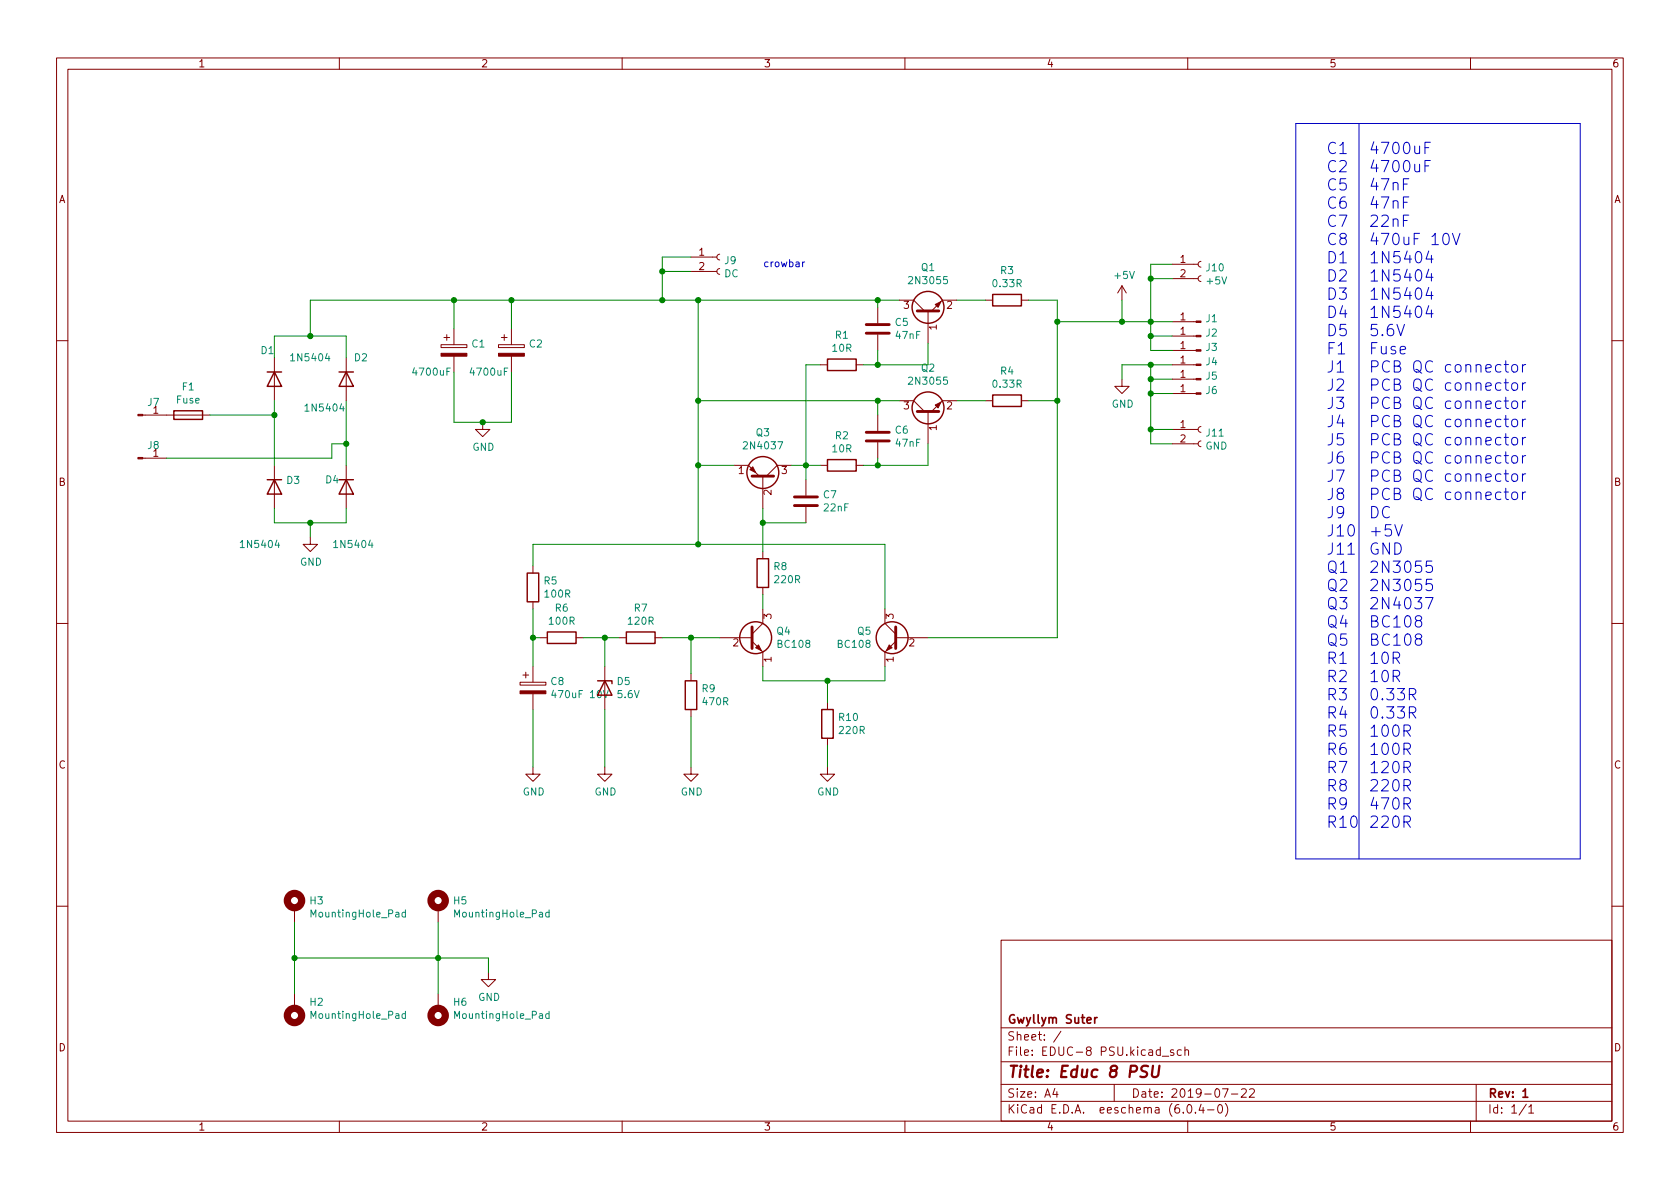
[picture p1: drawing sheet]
<svg xmlns="http://www.w3.org/2000/svg" width="297mm" height="210mm" viewBox="0 0 297 210" stroke-linecap="round" stroke-linejoin="round" font-family="sans-serif">
<g fill="none" stroke="#840000" stroke-width=".18">
<path d="M10 10.2h277v190.1h-277zM12 12.2h273v186.1h-273zM60 10.2v2M110 10.2v2M160 10.2v2M210 10.2v2M260 10.2v2M78.5 59.7h1M79 59.2v1M80.3 58.2v2.8M88.6 59.7h1.1M89.2 59.2v1"/>
<path d="M90.4 58.2v2.8M122.2 48h4.5M122.2 45.5h4.5M127.3 47.5l-.4 .1-.2 .4 .2 .4 .4 .1M127.3 45l-.4 .1-.2 .4 .2 .3 .4 .2M155.2 54.4v2.7M155.2 59.2v2.8M159 53.1h2.5l1.9 1.9M164.1 55v5.7M169.2 53.1h-2.6l-1.9 1.9M174.2 53.1h1.3M180.6 53.1h1.3"/>
<path d="M198.4 50.5l-.8 1.3M198.4 50.5v2.6M198.4 50.5l.7 1.3M207.3 59.4h4.2M207.3 56.9h4.2M207.3 49.3h4.5M207.3 46.7h4.5M212.3 48.8l-.3 .1-.2 .4 .2 .3 .3 .2M212.3 46.2l-.3 .2-.2 .3 .2 .4 .3 .1M10 60.2h2M25.2 73.4h11.9M48.5 63.2v7.7"/>
<path d="M61.2 63.2v7.7M78 61h4.5v.5h-4.5zM80.3 63v2.8M85.3 74.7v1.2h1.3l-1.3 1.3-1.2-1.3h1.2M88.1 61h4.6v.5h-4.6zM90.4 63v2.8M145 64.5h1.3M151.4 64.5h1.3M155.2 73.4v2.8M155.2 78.2v2.8M159 70.9h2.5l1.9 1.9M164.1 72.8v5.7"/>
<path d="M169.2 70.9h-2.6l-1.9 1.9M174.2 70.9h1.3M180.6 70.9h1.3M198.4 67.1v1.2h1.2l-1.2 1.3-1.3-1.3h1.3M207.3 64.5h4.2M207.3 62h4.2M207.3 67.1h4.2M207.3 78.5h4.5M207.3 75.9h4.5M207.3 69.6h4.2M212.3 78l-.3 .1-.2 .4 .2 .3 .3 .2M212.3 75.4l-.3 .2-.2 .3 .2 .4 .3 .1"/>
<path d="M285 60.2h2M25.2 81h4.3M48.5 82.3v7.6M54.9 95v1.3h1.2l-1.2 1.2-1.3-1.2h1.3M61.2 82.3v7.6M129.8 82.3h2.5l1.9 1.9M134.9 84.2v5.7M134.9 97.5v1.3M140 82.3h-2.6l-1.9 1.9M142.5 84.8v2.8M142.5 89.7v2.8M145 82.3h1.3"/>
<path d="M151.4 82.3h1.3M10 110.2h2M92.5 119.4h1M93 118.9v1M94.2 100.1v1.2M94.2 106.4v1.3M94.2 117.9v2.7M95.5 112.8h1.3M101.9 112.8h1.2M106.9 117.9v7.6M109.5 112.8h1.2M115.8 112.8h1.3"/>
<path d="M122.2 119.1v1.3M127.3 112.8h5.7M133 113.4l1.9 1.9v2.6M134.9 103.9v1.3M134.9 107.7v2.5l-1.9 1.9M156.5 107.7v2.5l1.9 1.9M158.4 113.4l-1.9 1.9v2.6M158.4 112.8h5.7M285 110.2h2M91.9 120.6h4.6v.6h-4.6zM94.2 135.6v1.3h1.3l-1.3 1.3-1.2-1.3h1.2M94.2 122.7v2.8"/>
<path d="M106.9 135.6v1.3h1.3l-1.3 1.3-1.2-1.3h1.2M122.2 135.6v1.3h1.2l-1.2 1.3-1.3-1.3h1.3M122.2 125.5v1.2M146.3 135.6v1.3h1.3l-1.3 1.3-1.3-1.3h1.3M146.3 124.2v1.3M146.3 130.6v1.2M10 160.2h2M52.1 160.5v2.6M52.1 175.8v2.5M77.5 160.5v2.6M77.5 175.8v2.5M86.4 172v1.2h1.2l-1.2 1.3-1.3-1.3h1.3"/>
<path d="M177 166.3h108v32h-108zM285 160.2h2M60 198.3v2M110 198.3v2M160 198.3v2M177 194.8h108M177 191.8h108M177 187.8h108M177 181.8h108M186.5 192.5l-.4 1h1M186.9 193v1M187.6 182.4l-1.3 1.9"/>
<path d="M197 191.8v3M205.5 186.8h1.1M207.5 185.7l-.4-.1-.2 .2 .1 .3 .5 .1v.4h-.6M208.9 185.7l-.5-.1-.3 .3v.4l.2 .3h.6M209.5 185.8l.2-.2 .4 .1v.9M209.5 185.1v1.5M210 198.3v2M210.1 195.4l.1-.1a.81 .81 0 0 1 .6 .7 .81 .81 0 0 1-.3 .8h-.1a.81 .81 0 0 1-.6-.6 .81 .81 0 0 1 .3-.8zM211.4 196.7v.1M212.4 195.3l-.4 1h.9M212.7 195.8v1M213.5 196.3h1.1"/>
<path d="M215.5 195.4l.1-.1a.81 .81 0 0 1 .6 .7 .81 .81 0 0 1-.3 .8h-.1a.81 .81 0 0 1-.6-.6 .81 .81 0 0 1 .3-.8zM216.1 192.5h1l-.6 1.5M216.6 195.1a1.72 1.72 0 0 1 0 2.3M217.7 193.5h1.2M219.5 192.7l.6-.2 .2 .2 .1 .3-1 1h1M220.9 192.7l.6-.2 .2 .2 .1 .3-.9 1h.9M260 198.3v2M261 191.8v6.5M269.9 195.3l-1.3 1.9M270.3 195.8l.4-.5v1.5M270.3 196.8h.9"/>
</g>
<path d="M193.6 179.9v1M194 179.9l-.3 .1-.1 .2M269.3 193l.4-.5v1.5M269.3 194h.8" fill="none" stroke="#840000" stroke-width=".3"/>
<path d="M203 188.6a.85 .85 0 0 0-1.1 .1 .45 .45 0 0 0 .2 .7l.4 .1a.49 .49 0 0 1 .3 .5 .49 .49 0 0 1-.4 .5l-.8-.1M203.9 188.5l-.2 1.6 .1 .3a.66 .66 0 0 0 1-.3l.2-1.6" fill="none" stroke="#840000" stroke-width=".4"/>
<g fill="none" stroke="#840000" stroke-width=".25">
<path d="M175.5 52.1h5.1v2h-5.1zM30.7 72.6h5.1v1.6h-5.1zM47.2 65.8h2.6M48.5 65.8l1.3 2.5h-2.6zM59.9 65.8h2.6M61.2 65.8l1.3 2.5h-2.6zM146.3 63.5h5.1v2h-5.1zM175.5 69.8h5.1v2.1h-5.1zM47.2 84.8h2.6M48.5 84.8l1.3 2.6h-2.6zM59.9 84.8h2.6M61.2 84.8l1.3 2.6h-2.6z"/>
<path d="M133.9 98.8h2v5.1h-2zM146.3 81.3h5.1v2h-5.1zM93.2 101.3h2v5.1h-2zM96.8 111.8h5.1v2h-5.1zM110.7 111.8h5.1v2h-5.1zM105.7 120.4h2.5v.5M106.9 120.4l1.3 2.5h-2.5zM121.2 120.4h2v5.1h-2zM145.3 125.5h2v5.1h-2z"/>
<circle cx="164.1" cy="54.3" r="2.82"/>
<circle cx="164.1" cy="72.1" r="2.82"/>
<circle cx="134.9" cy="83.6" r="2.82"/>
<circle cx="133.6" cy="112.8" r="2.82"/>
<circle cx="157.7" cy="112.8" r="2.82"/>
</g>
<g fill="#840000" stroke="#840000" stroke-width=".18">
<path d="M211.5 64.4h.8v.2h-.8z"/>
<path d="M211.5 61.8h.8v.3h-.8z"/>
<path d="M211.5 59.3h.8v.3h-.8z"/>
<path d="M91.9 122.2h4.6v.5h-4.6z"/>
<path d="M88.1 62.5h4.6v.5h-4.6z"/>
<path d="M78 62.5h4.5v.5h-4.5z"/>
<path d="M165.4 53.8l1-.5-.5 1.1z"/>
<path d="M165.4 71.6l1-.5-.5 1z"/>
<path d="M157.2 114l.5 .5-1 .6z"/>
<path d="M24.4 80.9h.8v.2h-.8z"/>
<path d="M24.4 73.3h.8v.2h-.8z"/>
<path d="M211.5 66.9h.8v.3h-.8z"/>
<path d="M133.6 114.5l.5-.5 .5 1.1z"/>
<path d="M132.6 83.1l.5-.6 .5 1.1z"/>
<path d="M211.5 69.5h.8v.2h-.8z"/>
<path d="M211.5 56.8h.8v.2h-.8z"/>
</g>
<g fill="none" stroke="#840000" stroke-width="1.3">
<circle cx="52.1" cy="159.3" r="1.27"/>
<circle cx="77.5" cy="159.3" r="1.27"/>
<circle cx="52.1" cy="179.6" r="1.27"/>
<circle cx="77.5" cy="179.6" r="1.27"/>
</g>
<path d="M106.7 122.1l.4 1.3 .4-1.3M71.7 179.3l-.4-.1-.2 .3 .1 .5h.5M71.7 161.4l-.4-.1-.2 .3 .1 .5h.5M71.7 160.9v1.3M71.7 178.8v1.3M97.1 179.3l-.4-.1-.2 .3 .1 .5h.5M97.1 161.4l-.4-.1-.2 .3 .1 .5h.5M97.1 160.9v1.3M97.1 178.8v1.3" fill="none" stroke="#008484" stroke-width=".18"/>
<path d="M153.2 58.9h4M153.2 57.4h4M162.2 55h3.8M153.2 78h4M153.2 76.4h4M162.2 72.8h3.8M133 84.2h3.8M140.5 89.4h4M140.5 87.9h4M133 110.9v3.8M158.4 110.9v3.8" fill="none" stroke="#840000" stroke-width=".51"/>
<g fill="none" stroke="#0000c2" stroke-width=".18">
<path d="M229.1 21.8h50.3v130.1h-50.3zM240.3 21.8v130.1M246.3 32.5a.5 .5 0 0 1 .9 .1v1M246.3 35.7a.5 .5 0 0 1 .9 .1v1M246.3 38.9a.5 .5 0 0 1 .9 .1v1M246.3 32.3v1.3M246.3 35.5v1.3M246.3 38.7v1.3M248.1 32.6h.7M248.1 35.8h.7M248.1 39h.7M248.3 25.4a.48 .48 0 0 1 .5-.2 .48 .48 0 0 1 .4 .3 1.03 1.03 0 0 1-.6 1.7 1.22 1.22 0 0 1-.3-1.8z"/>
<path d="M248.3 28.6a.48 .48 0 0 1 .5-.2 .48 .48 0 0 1 .4 .4 1.03 1.03 0 0 1-.6 1.6 1.22 1.22 0 0 1-.3-1.8zM249.1 31.6h-1v2M249.1 34.8h-1v2M249.1 38h-1v2M250.1 25.8l.1 1.3a.54 .54 0 0 0 .8-.1M250.1 29l.1 1.3a.54 .54 0 0 0 .8-.1M251 25.8v1.4M251 29v1.4M251.9 26.1h.7M251.9 29.3h.7M252.9 25.2h-1v2M252.9 28.4h-1v2"/>
<path d="M141.9 46.3v.9M142.3 46.3l-.4 .3M246.2 57.4a.79 .79 0 0 0-.9 .8v.8l.2 .3 .5 .1 .3-.2 .1-.7-.2-.3-.5-.1-.4 .4M247 57.4l.7 2 .6-2M248.8 44.4l-.5 1.4h1.3M248.8 47.6l-.5 1.4h1.3M248.8 50.8l-.5 1.5h1.3M248.8 54l-.5 1.5h1.3M250.4 44.7a.48 .48 0 0 1 .5-.2 .48 .48 0 0 1 .4 .4 1.03 1.03 0 0 1-.6 1.6 1.22 1.22 0 0 1-.3-1.8zM250.4 47.9a.48 .48 0 0 1 .5-.2 .48 .48 0 0 1 .4 .4 1.03 1.03 0 0 1-.6 1.6 1.22 1.22 0 0 1-.3-1.8zM250.4 51.1a.48 .48 0 0 1 .5-.2 .48 .48 0 0 1 .4 .4 1.03 1.03 0 0 1-.6 1.6 1.22 1.22 0 0 1-.3-1.8zM250.4 54.3a.48 .48 0 0 1 .5-.2 .48 .48 0 0 1 .4 .4 1.03 1.03 0 0 1-.6 1.6 1.22 1.22 0 0 1-.3-1.8z"/>
<path d="M252.6 44.4l-.5 1.4h1.3M252.6 47.6l-.5 1.4h1.3M252.6 50.8l-.5 1.5h1.3M252.6 54l-.5 1.5h1.3M253.1 45.1v1.4M253.1 48.4v1.3M253.1 51.6v1.3M253.1 54.8v1.3M253.2 41.8l.6-.5v2M253.2 43.3h1.1M255.4 41.4a.47 .47 0 0 1 .7 .2 1.03 1.03 0 0 1-.5 1.7 1.33 1.33 0 0 1-.2-1.9zM256.8 41.3l.7 2 .6-2"/>
<path d="M246.7 61.3l-.5-.1-.3 .3 .1 .3 .7 .2 .1 .2-.1 .3-.2 .1-.6-.1M247.6 61.9l.9-.2-.1-.4-.5-.1-.3 .3 .1 1 .2 .1 .5-.1M262.7 65.1l1-.2-.1-.3-.6-.1-.3 .3 .1 .9 .2 .1 .6-.1M262.7 68.4l1-.2-.1-.4-.6-.1-.3 .3 .1 .9 .2 .1 .6-.1M262.7 71.6l1-.2-.1-.4-.6-.1-.3 .3 .1 .9 .2 .1 .6-.1M262.7 74.8l1-.2-.1-.4-.6-.1-.3 .3 .1 1 .2 .1 .6-.1M262.7 78l1-.2-.1-.4-.6-.1-.3 .3 .1 1 .2 .1 .6-.1M265.4 64.6l-.6-.1-.4 .3v.6l.2 .3 .2 .1 .6-.1M265.4 67.8l-.6-.1-.4 .4v.5l.2 .3 .2 .1 .6-.1M265.4 71l-.6-.1-.4 .4v.6l.2 .2 .2 .1 .6-.1M265.4 74.2l-.6-.1-.4 .4v.6l.2 .3 .2 .1 .6-.1M265.4 77.4l-.6-.1-.4 .4v.6l.2 .3 .2 .1 .6-.1"/>
<path d="M265.9 64.5h.8M265.9 67.7h.8M265.9 70.9h.8M265.9 74.1h.8M265.9 77.3h.8M266.2 63.8v1.7l.1 .2 .4 .1M266.2 67v1.7l.1 .2 .4 .1M266.2 70.2v1.8l.1 .1 .4 .1M266.2 73.5v1.7l.1 .2 .4 .1M266.2 76.7v1.7l.1 .2 .4 .1M266.2 79.9v1.7l.1 .2 .4 .1M267.5 64.6a.54 .54 0 0 1 .8 .2v.6a.54 .54 0 0 1-.5 .4 .54 .54 0 0 1-.5-.4v-.6z"/>
<path d="M267.5 67.8a.54 .54 0 0 1 .8 .3v.5a.54 .54 0 0 1-.5 .4 .54 .54 0 0 1-.5-.4v-.5zM267.5 71a.54 .54 0 0 1 .8 .3v.6a.54 .54 0 0 1-.5 .4 .54 .54 0 0 1-.5-.4v-.6zM267.5 74.2a.54 .54 0 0 1 .8 .3v.6a.54 .54 0 0 1-.5 .4 .54 .54 0 0 1-.5-.4v-.6zM267.5 77.4a.54 .54 0 0 1 .8 .3v.6a.54 .54 0 0 1-.5 .4 .54 .54 0 0 1-.5-.4v-.6zM269.2 64.5v1.3M269.2 67.7v1.3M269.2 70.9v1.3M269.2 74.1v1.4M269.2 77.3v1.4M269.8 64.5a.51 .51 0 0 0-.6 .3M269.8 67.7a.51 .51 0 0 0-.6 .4M269.8 70.9a.51 .51 0 0 0-.6 .4"/>
<path d="M269.8 74.1a.51 .51 0 0 0-.6 .4M269.8 77.3a.51 .51 0 0 0-.6 .4M235.6 89.6v1.4a.64 .64 0 0 1-.8 .6M237.6 90.4l-.4 .4h-.4l-.4-.4v-.5l.2-.2 .6-.1 .3 .2a1.32 1.32 0 0 1-.5 1.8h-.4M242.5 89.6a1.05 1.05 0 0 1 1.2 .6 1.05 1.05 0 0 1-.4 1.3l-.8 .1zM245.7 89.8a.8 .8 0 0 0-1-.1 .8 .8 0 0 0-.3 1 .75 .75 0 0 0 .4 .8 .75 .75 0 0 0 .9-.1M245.9 92.8h-.9l-.1 .9 .3-.2 .7 .1 .1 .3-.1 .7-.2 .2h-.5l-.3-.2M246.6 92.8l.7 2 .6-2M246.6 96a1.05 1.05 0 0 1 1.1 .7 1.05 1.05 0 0 1-.3 1.2l-.8 .1zM251.3 99.2h-1l-.1 1 .3-.2 .7 .1 .2 .3-.1 .6-.3 .2h-.5l-.3-.2M253.2 99.2h-1l-.1 1 .3-.2 .7 .1 .2 .3-.1 .6-.3 .2h-.5l-.3-.2M262.7 81.2l1-.2-.1-.3-.6-.1-.3 .3 .1 .9 .2 .1 .6-.1"/>
<path d="M262.7 84.5l1-.2-.1-.4-.6-.1-.3 .3 .1 .9 .2 .1 .6-.1M262.7 87.7l1-.2-.1-.4-.6-.1-.3 .3 .1 .9 .2 .1 .6-.1M265.4 80.7l-.6-.1-.4 .3v.6l.2 .3 .2 .1 .6-.1M265.4 83.9l-.6-.1-.4 .4v.5l.2 .3 .2 .1 .6-.1M265.4 87.1l-.6-.1-.4 .4v.6l.2 .2 .2 .1 .6-.1M265.9 80.6h.8M265.9 83.8h.8M265.9 87h.8M266.2 83.1v1.7l.1 .2 .4 .1M266.2 86.3v1.8l.1 .1 .4 .1M267.5 80.7a.54 .54 0 0 1 .8 .2v.6a.54 .54 0 0 1-.5 .4 .54 .54 0 0 1-.5-.4v-.6zM267.5 83.9a.54 .54 0 0 1 .8 .3v.5a.54 .54 0 0 1-.5 .4 .54 .54 0 0 1-.5-.4v-.5z"/>
<path d="M267.5 87.1a.54 .54 0 0 1 .8 .3v.6a.54 .54 0 0 1-.5 .4 .54 .54 0 0 1-.5-.4v-.6zM269.2 80.6v1.3M269.2 83.8v1.3M269.2 87v1.3M269.8 80.6a.51 .51 0 0 0-.6 .3M269.8 83.8a.51 .51 0 0 0-.6 .4M269.8 87a.51 .51 0 0 0-.6 .4M244.5 115.5a.48 .48 0 0 1 .5-.2 .48 .48 0 0 1 .4 .4 1.03 1.03 0 0 1-.6 1.6 1.22 1.22 0 0 1-.3-1.8zM244.5 118.7a.48 .48 0 0 1 .5-.2 .48 .48 0 0 1 .4 .4 1.03 1.03 0 0 1-.6 1.6 1.22 1.22 0 0 1-.3-1.8zM246.3 116.4h.8a.54 .54 0 0 0 .4-.6 .54 .54 0 0 0-.4-.5h-.8v2M246.3 119.6h.8a.54 .54 0 0 0 .4-.5 .54 .54 0 0 0-.4-.6h-.8v2M246.8 116.4l.7 .9"/>
<path d="M246.8 119.6l.7 .9M248.5 109.1a.48 .48 0 0 1 .5-.2 .48 .48 0 0 1 .4 .4 1.03 1.03 0 0 1-.6 1.6 1.22 1.22 0 0 1-.3-1.8zM248.5 112.3a.48 .48 0 0 1 .5-.2 .48 .48 0 0 1 .4 .4 1.03 1.03 0 0 1-.6 1.6 1.22 1.22 0 0 1-.3-1.8zM250.1 105.7h1.3l-.7 .7a.54 .54 0 0 1 .7 .4v.5l-.2 .3-.8 .1-.3-.2M250.6 109.7l-.2-.1a.41 .41 0 0 1-.2-.4 .41 .41 0 0 1 .4-.3l.6 .1a.41 .41 0 0 1 .2 .4 .41 .41 0 0 1-.4 .3l-.6 .1-.2 .3 .1 .6 .3 .2h.4l.4-.4-.1-.6-.3-.2M250.6 113l-.2-.1a.41 .41 0 0 1-.2-.5 .41 .41 0 0 1 .4-.3l.6 .1a.41 .41 0 0 1 .2 .4 .41 .41 0 0 1-.4 .4h-.4l-.4 .3 .1 .6 .3 .2h.4l.4-.4-.1-.6-.3-.1M251.3 102.4h-1l-.1 1 .3-.2 .7 .1 .2 .3-.1 .7-.3 .1h-.5l-.3-.1M252 105.7h1.4l-.9 2M253.2 102.4h-1l-.1 1 .3-.2 .7 .1 .2 .3-.1 .7-.3 .1h-.5l-.3-.1M246.4 128.4a.48 .48 0 0 1 .5-.2 .48 .48 0 0 1 .4 .4 1.03 1.03 0 0 1-.6 1.6 1.22 1.22 0 0 1-.3-1.8zM246.4 131.6a.48 .48 0 0 1 .5-.2 .48 .48 0 0 1 .4 .4 1.03 1.03 0 0 1-.6 1.6 1.22 1.22 0 0 1-.3-1.8zM246.4 134.8a.48 .48 0 0 1 .5-.2 .48 .48 0 0 1 .4 .4 1.03 1.03 0 0 1-.6 1.6 1.22 1.22 0 0 1-.3-1.8z"/>
<path d="M246.5 138a.47 .47 0 0 1 .8 .2 1.03 1.03 0 0 1-.6 1.7 1.33 1.33 0 0 1-.2-1.9zM247.1 121.8h1.2l-.6 .7a.54 .54 0 0 1 .6 .4v.5l-.2 .3-.7 .1-.3-.2M247.1 125h1.2l-.6 .7a.54 .54 0 0 1 .6 .4v.5l-.2 .3-.7 .1-.3-.2M248.2 129.2h.8a.54 .54 0 0 0 .4-.5 .54 .54 0 0 0-.4-.5h-.8v2M248.2 132.5h.8a.54 .54 0 0 0 .4-.6 .54 .54 0 0 0-.4-.5h-.8v2M248.2 135.7h.8a.54 .54 0 0 0 .4-.5 .54 .54 0 0 0-.4-.6h-.8v2M248.2 138.9h.8a.54 .54 0 0 0 .4-.5 .54 .54 0 0 0-.4-.5h-.8v2M248.7 129.2l.7 1M248.7 132.5l.7 .9M248.7 135.7l.7 .9M248.7 138.9l.7 1M249.2 122.8h.7a.54 .54 0 0 0 .4-.5 .54 .54 0 0 0-.4-.5h-.7v2"/>
<path d="M249.2 126h.7a.54 .54 0 0 0 .4-.5 .54 .54 0 0 0-.4-.5h-.7v2M249.7 122.8l.6 1M249.7 126l.6 1M246.4 141.3a.48 .48 0 0 1 .5-.2 .48 .48 0 0 1 .4 .4 1.03 1.03 0 0 1-.6 1.6 1.22 1.22 0 0 1-.3-1.8zM248.2 142.1h.8a.54 .54 0 0 0 .4-.5 .54 .54 0 0 0-.4-.5h-.8v2M248.2 145.3h.8a.54 .54 0 0 0 .4-.5 .54 .54 0 0 0-.4-.5h-.8v2M248.7 142.1l.7 1M248.7 145.3l.7 1"/>
</g>
<g fill="none" stroke="#008400" stroke-width=".18">
<path d="M80.3 53.1v5.1M90.4 53.1v5.1M117.1 48h5.1M122.2 45.5h-5.1v7.6M123.4 53.1v43.2M155.2 53.1v1.3M159 53.1h-104.1v6.3M169.2 53.1h5M181.9 53.1h5v59.7h-22.8M186.9 56.9h20.4M198.4 53.1v3.8M203.5 59.4h3.8"/>
<path d="M203.5 49.3h3.8M207.3 46.7h-3.8v15.3h3.8M37.1 73.4h11.4M48.5 63.2v-3.8h12.7v3.8M48.5 70.9v11.4M61.2 78.5h-2.5v2.5h-29.2M61.2 70.9v11.4M80.3 65.8v8.9h10.1v-8.9M123.4 70.9h35.6M145 64.5h-2.5v20.3M155.2 62v2.5M155.2 70.9v2.5"/>
<path d="M164.1 60.7v3.8h-11.4M164.1 78.5v3.8h-11.4M169.2 70.9h5M181.9 70.9h5M203.5 64.5v14h3.8M203.5 69.6h3.8M203.5 75.9h3.8M203.5 67.1h3.8M207.3 64.5h-8.9v2.6M48.5 89.9v2.6h12.7v-2.6M54.9 92.5v2.5M123.4 82.3h6.4"/>
<path d="M134.9 89.9v7.6M134.9 92.5h7.6M140 82.3h5M155.2 81v1.3M94.2 100.1v-3.8h62.3v11.4M94.2 107.7v10.2M94.2 112.8h1.3M103.1 112.8h6.4M106.9 112.8v5.1M117.1 112.8h10.2M122.2 112.8v6.3M134.9 117.9v2.5h21.6v-2.5"/>
<path d="M134.9 105.2v2.5M94.2 125.5v10.1M106.9 125.5v10.1M122.2 126.7v8.9M146.3 120.4v3.8M146.3 131.8v3.8M52.1 169.4h34.3v2.6M52.1 163.1v12.7M77.5 163.1v12.7"/>
</g>
<g fill="#008400" stroke="#008400" stroke-width=".18">
<circle cx="54.9" cy="59.4" r=".46"/>
<circle cx="85.3" cy="74.7" r=".46"/>
<circle cx="61.2" cy="78.5" r=".46"/>
<circle cx="54.9" cy="92.5" r=".46"/>
<circle cx="80.3" cy="53.1" r=".46"/>
<circle cx="90.4" cy="53.1" r=".46"/>
<circle cx="48.5" cy="73.4" r=".46"/>
<circle cx="203.5" cy="69.6" r=".46"/>
<circle cx="203.5" cy="64.5" r=".46"/>
<circle cx="203.5" cy="67.1" r=".46"/>
<circle cx="186.9" cy="70.9" r=".46"/>
<circle cx="198.4" cy="56.9" r=".46"/>
<circle cx="186.9" cy="56.9" r=".46"/>
<circle cx="203.5" cy="75.9" r=".46"/>
<circle cx="155.2" cy="53.1" r=".46"/>
<circle cx="123.4" cy="96.3" r=".46"/>
<circle cx="123.4" cy="82.3" r=".46"/>
<circle cx="123.4" cy="70.9" r=".46"/>
<circle cx="123.4" cy="53.1" r=".46"/>
<circle cx="117.1" cy="53.1" r=".46"/>
<circle cx="117.1" cy="48" r=".46"/>
<circle cx="134.9" cy="92.5" r=".46"/>
<circle cx="146.3" cy="120.4" r=".46"/>
<circle cx="155.2" cy="82.3" r=".46"/>
<circle cx="142.5" cy="82.3" r=".46"/>
<circle cx="155.2" cy="64.5" r=".46"/>
<circle cx="155.2" cy="70.9" r=".46"/>
<circle cx="106.9" cy="112.8" r=".46"/>
<circle cx="122.2" cy="112.8" r=".46"/>
<circle cx="77.5" cy="169.4" r=".46"/>
<circle cx="94.2" cy="112.8" r=".46"/>
<circle cx="52.1" cy="169.4" r=".46"/>
<circle cx="203.5" cy="49.3" r=".46"/>
<circle cx="203.5" cy="56.9" r=".46"/>
<circle cx="203.5" cy="59.4" r=".46"/>
</g>
<g font-size="2.8" fill="#0000c2">
<text x="234.4" y="27.3">C1 4700uF</text>
<text x="234.4" y="30.5">C2 4700uF</text>
<text x="234.4" y="33.7">C5 47nF</text>
<text x="234.4" y="36.9">C6 47nF</text>
<text x="234.4" y="40.1">C7 22nF</text>
<text x="234.4" y="43.4">C8 470uF 10V</text>
<text x="234.4" y="46.6">D1 1N5404</text>
<text x="234.4" y="49.8">D2 1N5404</text>
<text x="234.4" y="53">D3 1N5404</text>
<text x="234.4" y="56.2">D4 1N5404</text>
<text x="234.4" y="59.5">D5 5.6V</text>
<text x="234.4" y="62.7">F1 Fuse</text>
<text x="234.4" y="65.9">J1 PCB QC connector</text>
<text x="234.4" y="69.1">J2 PCB QC connector</text>
<text x="234.4" y="72.3">J3 PCB QC connector</text>
<text x="234.4" y="75.6">J4 PCB QC connector</text>
<text x="234.4" y="78.8">J5 PCB QC connector</text>
<text x="234.4" y="82">J6 PCB QC connector</text>
<text x="234.4" y="85.2">J7 PCB QC connector</text>
<text x="234.4" y="88.4">J8 PCB QC connector</text>
<text x="234.4" y="94.9">J10 +5V</text>
<text x="234.4" y="98.1">J11 GND</text>
<text x="234.4" y="101.3">Q1 2N3055</text>
<text x="234.4" y="104.5">Q2 2N3055</text>
<text x="234.4" y="107.8">Q3 2N4037</text>
<text x="234.4" y="111">Q4 BC108</text>
<text x="234.4" y="114.2">Q5 BC108</text>
<text x="234.4" y="117.4">R1 10R</text>
<text x="234.4" y="120.6">R2 10R</text>
<text x="234.4" y="123.9">R3 0.33R</text>
<text x="234.4" y="127.1">R4 0.33R</text>
<text x="234.4" y="130.3">R5 100R</text>
<text x="234.4" y="133.5">R6 100R</text>
<text x="234.4" y="136.7">R7 120R</text>
<text x="234.4" y="140">R8 220R</text>
<text x="234.4" y="143.2">R9 470R</text>
<text x="234.4" y="146.4">R10 220R</text>
</g>
<text font-size="2.8" fill="#840000" x="178" y="190.6">Title: Educ 8 PSU</text>
<g font-size="2.1" fill="#840000">
<text x="178" y="184">Sheet: /</text>
<text x="178" y="181">Gwyllym Suter</text>
<text x="178" y="186.7">File: EDUC-8 PSU.kicad_sch</text>
<text x="178" y="196.9">KiCad E.D.A. eeschema (6.0.4-0)</text>
<text x="178" y="194.1">Size: A4</text>
<text x="200" y="194.1">Date: 2019-07-22</text>
<text x="263" y="194.1">Rev: 1</text>
<text x="263" y="196.9">Id: 1/1</text>
</g>
<g font-size="1.8" fill="#840000">
<text x="35" y="11.9">1</text>
<text x="85" y="11.9">2</text>
<text x="135" y="11.9">3</text>
<text x="185" y="11.9">4</text>
<text x="235" y="11.9">5</text>
<text x="285" y="11.9">6</text>
<text x="10.3" y="35.9">A</text>
<text x="285.3" y="35.9">A</text>
<text x="123.6" y="45.2">1</text>
<text x="123.6" y="47.7">2</text>
<text x="208.7" y="46.5">1</text>
<text x="208.7" y="49">2</text>
<text x="159.8" y="54.6">3</text>
<text x="165.6" y="58.3" transform="rotate(-90 165.6 58.3)">1</text>
<text x="167.4" y="54.6">2</text>
<text x="208.7" y="59.2">1</text>
<text x="208.7" y="56.6">1</text>
<text x="208.7" y="64.3">1</text>
<text x="208.7" y="61.7">1</text>
<text x="208.7" y="66.8">1</text>
<text x="208.7" y="69.3">1</text>
<text x="27.1" y="73.1">1</text>
<text x="159.8" y="72.4">3</text>
<text x="165.6" y="76.1" transform="rotate(-90 165.6 76.1)">1</text>
<text x="167.4" y="72.4">2</text>
<text x="208.7" y="75.7">1</text>
<text x="27.1" y="80.8">1</text>
<text x="130.6" y="83.8">1</text>
<text x="138.2" y="83.8">3</text>
<text x="208.7" y="78.2">2</text>
<text x="10.3" y="85.9">B</text>
<text x="136.4" y="87.5" transform="rotate(-90 136.4 87.5)">2</text>
<text x="285.3" y="85.9">B</text>
<text x="136.4" y="109.5" transform="rotate(-90 136.4 109.5)">3</text>
<text x="158" y="109.5" transform="rotate(-90 158 109.5)">3</text>
<text x="129.6" y="114.3">2</text>
<text x="136.4" y="117.1" transform="rotate(-90 136.4 117.1)">1</text>
<text x="158" y="117.1" transform="rotate(-90 158 117.1)">1</text>
<text x="160.7" y="114.3">2</text>
<text x="10.3" y="135.9">C</text>
<text x="285.3" y="135.9">C</text>
<text x="10.3" y="185.9">D</text>
<text x="285.3" y="185.9">D</text>
<text x="35" y="199.9">1</text>
<text x="85" y="199.9">2</text>
<text x="135" y="199.9">3</text>
<text x="185" y="199.9">4</text>
<text x="235" y="199.9">5</text>
<text x="285" y="199.9">6</text>
</g>
<g font-size="1.8" fill="#008484">
<text x="128.1" y="46.7">J9</text>
<text x="162.9" y="47.9">Q1</text>
<text x="213.4" y="48">J10</text>
<text x="128" y="49">DC</text>
<text x="161" y="50.2">2N3055</text>
<text x="175.7" y="50.8">0.33R</text>
<text x="176.9" y="48.5">R3</text>
<text x="197.2" y="49.3">+5V</text>
<text x="213.5" y="50.3">+5V</text>
<text x="147.7" y="59.9">R1</text>
<text x="158.3" y="57.6">C5</text>
<text x="158.5" y="59.9">47nF</text>
<text x="213.2" y="59.5">J2</text>
<text x="213.2" y="57">J1</text>
<text x="46.2" y="62.6">D1</text>
<text x="51.7" y="63.9">1N5404</text>
<text x="62.7" y="63.9">D2</text>
<text x="83.5" y="61.4">C1</text>
<text x="93.6" y="61.4">C2</text>
<text x="147.2" y="62.2">10R</text>
<text x="162.9" y="65.7">Q2</text>
<text x="213.2" y="64.6">J4</text>
<text x="213.2" y="62">J3</text>
<text x="26.1" y="71.8">J7</text>
<text x="31.2" y="71.3">Fuse</text>
<text x="32.2" y="69">F1</text>
<text x="73.2" y="66.4">4700uF</text>
<text x="83.4" y="66.4">4700uF</text>
<text x="161" y="68">2N3055</text>
<text x="175.7" y="68.5">0.33R</text>
<text x="176.9" y="66.2">R4</text>
<text x="213.2" y="67.1">J5</text>
<text x="213.2" y="69.7">J6</text>
<text x="54.3" y="72.8">1N5404</text>
<text x="133.7" y="77.1">Q3</text>
<text x="147.7" y="77.7">R2</text>
<text x="158.3" y="76.7">C6</text>
<text x="196.5" y="72.1">GND</text>
<text x="213.4" y="77.2">J11</text>
<text x="26.1" y="79.4">J8</text>
<text x="83.5" y="79.7">GND</text>
<text x="131.8" y="79.4">2N4037</text>
<text x="147.2" y="80">10R</text>
<text x="158.5" y="79">47nF</text>
<text x="213.1" y="79.5">GND</text>
<text x="50.7" y="85.6">D3</text>
<text x="57.6" y="85.5">D4</text>
<text x="145.6" y="88.1">C7</text>
<text x="145.8" y="90.4">22nF</text>
<text x="42.8" y="96.9">1N5404</text>
<text x="53" y="100">GND</text>
<text x="59.3" y="96.9">1N5404</text>
<text x="136.8" y="100.8">R8</text>
<text x="96.2" y="103.3">R5</text>
<text x="96.4" y="105.7">100R</text>
<text x="137.1" y="103.1">220R</text>
<text x="97.2" y="110.5">100R</text>
<text x="98.2" y="108.1">R6</text>
<text x="111.2" y="110.5">120R</text>
<text x="112.2" y="108.1">R7</text>
<text x="137.4" y="112.2">Q4</text>
<text x="151.6" y="112.2">Q5</text>
<text x="137.6" y="114.5">BC108</text>
<text x="148.2" y="114.5">BC108</text>
<text x="97.4" y="121.1">C8</text>
<text x="98.1" y="123.4">470uF 10V</text>
<text x="109.1" y="121.1">D5</text>
<text x="109.3" y="123.4">5.6V</text>
<text x="124.1" y="122.4">R9</text>
<text x="124.4" y="124.7">470R</text>
<text x="148.4" y="127.5">R10</text>
<text x="148.5" y="129.8">220R</text>
<text x="92.4" y="140.7">GND</text>
<text x="105.1" y="140.7">GND</text>
<text x="120.3" y="140.7">GND</text>
<text x="144.5" y="140.7">GND</text>
<text x="54.8" y="159.9">H3</text>
<text x="80.2" y="159.9">H5</text>
<text x="55.3" y="162.2">MountingHole_Pad</text>
<text x="80.7" y="162.2">MountingHole_Pad</text>
<text x="54.8" y="177.8">H2</text>
<text x="80.2" y="177.8">H6</text>
<text x="84.5" y="177">GND</text>
<text x="55.3" y="180.2">MountingHole_Pad</text>
<text x="80.7" y="180.2">MountingHole_Pad</text>
</g>
<text font-size="1.8" fill="#0000c2" x="134.9" y="47.2">crowbar</text>
</svg>
